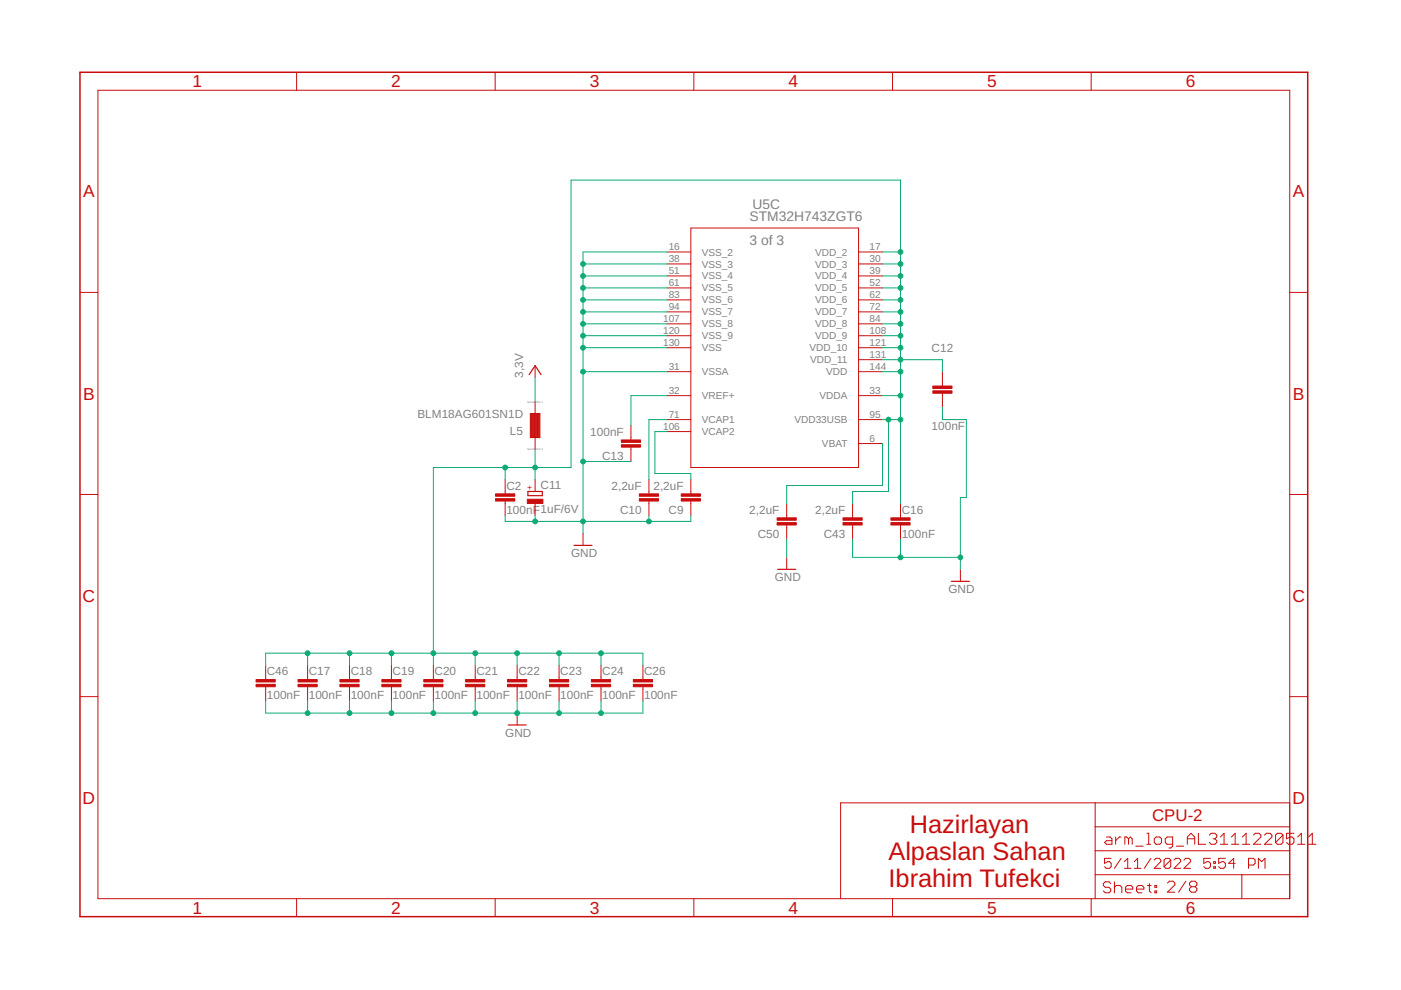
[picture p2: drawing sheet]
<svg xmlns="http://www.w3.org/2000/svg" width="297mm" height="210mm" viewBox="0 0 297 210" stroke-linecap="round" stroke-linejoin="round" font-family="sans-serif">
<g fill="none" stroke="#c90d0c" stroke-width=".21">
<path d="M20.8 19.1h252.7v171.4h-252.7zM62.9 15.3v3.8M105 15.3v3.8M147.1 15.3v3.8M189.2 15.3v3.8M231.4 15.3v3.8M141.4 53.4h5.1M141.4 56h5.1M141.4 58.5h5.1M146.5 48.3h35.5v50.8h-35.5zM182 53.4h5.1M182 56h5.1"/>
<path d="M182 58.5h5.1M17 62h3.8M113.5 77.5v2.6M141.4 61h5.1M141.4 63.6h5.1M141.4 66.1h5.1M141.4 68.7h5.1M141.4 71.2h5.1M141.4 73.7h5.1M141.4 78.8h5.1M182 61h5.1M182 63.6h5.1"/>
<path d="M182 66.1h5.1M182 68.7h5.1M182 71.2h5.1M182 73.7h5.1M182 78.8h5.1M182 76.3h5.1M199.8 78.8v3.1M273.5 62h3.8M112.4 87.7h2.1v5.1h-2.1zM112.6 87.7v5.1M112.7 87.7v5.1M112.8 87.7v5.1"/>
<path d="M112.9 87.7v5.1M113.1 87.7v5.1M113.2 87.7v5.1M113.3 87.7v5.1M113.5 85.2v10.1M113.6 87.7v5.1M113.7 87.7v5.1M113.8 87.7v5.1M114 87.7v5.1M114.1 87.7v5.1M114.2 87.7v5.1M114.3 87.7v5.1"/>
<path d="M133.8 90.2v3.1M133.8 94.8v3.1M141.4 83.9h5.1M141.4 89h5.1M141.4 91.5h5.1M182 83.9h5.1M182 89h5.1M182 94h5.1M199.8 83.4v3M17 104.8h3.8M107.1 101.7v3M107.1 106.2v3.1"/>
<path d="M113.5 101.7v2.5M113.5 106.7v2.6M123.6 113.1v2.5M137.6 101.7v3M137.6 106.2v3.1M146.5 101.7v3M146.5 106.2v3.1M166.8 106.7v3.1M166.8 111.3v3.1M166.8 118.2v2.5M180.8 106.7v3.1M180.8 111.3v3.1"/>
<path d="M190.9 106.7v3.1M190.9 111.3v3.1M273.5 104.8h3.8M203.6 120.7v2.6M17 147.7h3.8M56.3 141v3.1M56.3 145.6v3.1M65.2 141v3.1M65.2 145.6v3.1M74.1 141v3.1M74.1 145.6v3.1M83 141v3.1"/>
<path d="M83 145.6v3.1M91.9 141v3.1M91.9 145.6v3.1M100.8 141v3.1M100.8 145.6v3.1M109.6 141v3.1M109.6 145.6v3.1M109.6 151.2v2.5M118.5 141v3.1M118.5 145.6v3.1M127.4 141v3.1M127.4 145.6v3.1"/>
<path d="M136.3 141v3.1M136.3 145.6v3.1M273.5 147.7h3.8M232.2 170.2v20.3M232.2 175.3h41.3M234.6 177.5h.8l.4 .3v1.2h-1.2l-.4-.4 .4-.4h1.2M236.5 177.5v1.5M237.7 177.5h-.4l-.8 .7M239.3 177.8l-.4-.3h-.4v1.5M239.3 177.8v1.2M239.3 177.8l.3-.3 .5 .3v1.2M240.8 179.4h1.6"/>
<path d="M243.2 179h.7M243.2 176.7h.3v2.3M244.7 177.8l.4-.3h.8l.4 .3v.8l-.4 .4h-.8l-.4-.4zM248.6 179h-1.1l-.4-.4v-.8l.4-.3h1.1v1.9l-.4 .4h-.4M249.4 179.4h1.6M251.7 179v-1.5l.8-.8 .8 .8v1.5M251.7 177.8h1.6M254.1 176.7v2.3h1.5M256.4 177.1l.4-.4h.8l.4 .4v.4l-.4 .3M257.2 177.8h.4M257.6 177.8l.4 .4v.4l-.4 .4h-.8l-.4-.4M258.7 179h1.6"/>
<path d="M258.7 177.5l.8-.8v2.3M261.1 179h1.6M261.1 177.5l.8-.8v2.3M263.4 179h1.6M263.4 177.5l.8-.8v2.3M265.8 177.1l.3-.4h.8l.4 .4v.4l-1.5 1.5h1.5M268.1 177.1l.4-.4h.8l.4 .4v.4l-1.6 1.5h1.6M272 177.1v1.5l-.4 .4h-.8l-.4-.4M272 177.1l-.4-.4h-.8l-.4 .4v1.5M272 177.1l-1.6 1.5M273.5 170.2h-95.3v20.3M274.3 176.7h-1.5v1.1l.8-.3h.4l.3 .3v.8l-.3 .4h-.8l-.4-.4"/>
<path d="M275.1 179h1.6M275.1 177.5l.8-.8v2.3M277.5 179h1.5M277.5 177.5l.7-.8v2.3M62.9 190.5v3.9M105 190.5v3.9M147.1 190.5v3.9M189.2 190.5v3.9M231.4 190.5v3.9M232.2 185.5h41.3M232.2 180.4h41.3M235.5 187.3l-.4-.3h-.8l-.4 .3v.4l.4 .4h.8l.4 .4v.4l-.4 .4h-.8l-.4-.4"/>
<path d="M235.6 182h-1.4v1l.7-.3h.3l.4 .3v.7l-.4 .4h-.7l-.3-.4M236.3 188.1l.4-.4h.7l.4 .4v1.2M236.3 187v2.3M237.7 182l-1.4 2.1M238.4 184.1h1.4M238.4 182.7l.7-.7v2.1M238.6 188.5h1.6v-.4l-.4-.4h-.8l-.4 .4v.8l.4 .4h.8M240.5 184.1h1.4M240.5 182.7l.7-.7v2.1M241 188.5h1.5v-.4l-.4-.4h-.8l-.3 .4v.8l.3 .4h.8M243.3 187.7h.8M243.7 187.3v1.6l.4 .4"/>
<path d="M244 182l-1.4 2.1M244.7 182.4l.4-.4h.7l.3 .4v.3l-1.4 1.4h1.4M244.9 187.7h.3v.4h-.3zM244.9 188.9h.3v.4h-.3zM247.5 187.2l.4-.4h.8l.4 .4v.4l-1.6 1.6h1.6M248.2 182.4l-.3-.4h-.7l-.4 .4v1.3M248.2 182.4v1.3l-.3 .4h-.7l-.4-.4M248.2 182.4l-1.4 1.3M248.9 182.4l.4-.4h.7l.3 .4v.3l-1.4 1.4h1.4M251 182.4l.4-.4h.7l.3 .4v.3l-1.4 1.4h1.4M251.4 186.8l-1.5 2.4M252.6 188l-.4 .4v.4l.4 .4h.8l.4-.4v-.4l-.4-.4"/>
<path d="M252.6 188l-.4-.4v-.4l.4-.4h.8l.4 .4v.4l-.4 .4M252.6 188h.8M256.6 182h-1.4v1l.7-.3h.4l.3 .3v.7l-.3 .4h-.7l-.4-.4M257.3 182.7h.4v.3h-.4zM257.3 183.7h.4v.4h-.4zM259.8 182h-1.4v1l.7-.3h.3l.4 .3v.7l-.4 .4h-.7l-.3-.4M261.9 183h-1.4l1.1-1v2.1M263.3 185.5v5M264.7 183.4h1l.4-.4v-.6l-.4-.4h-1v2.1M266.8 184.1v-2.1l.7 .7 .7-.7v2.1"/>
</g>
<path d="M17 15.3h260.3v179.1h-260.3z" fill="none" stroke="#c90d0c" stroke-width=".32"/>
<path d="M112.2 79.4l1.3-1.9 1.2 1.9M111.9 104.2h3.1v.9h-3.1zM121.7 115.6h3.8M164.9 120.7h3.8M201.7 123.3h3.8M107.7 153.7h3.8" fill="none" stroke="#c90d0c" stroke-width=".25"/>
<g fill="#c90d0c" stroke="#c90d0c" stroke-width=".21">
<path d="M144.4 104.7h4.1v.5h-4.1z"/>
<path d="M144.4 105.7h4.1v.5h-4.1z"/>
<path d="M135.6 104.7h4v.5h-4z"/>
<path d="M135.6 105.7h4v.5h-4z"/>
<path d="M111.8 105.9h3.3v.8h-3.3z"/>
<path d="M178.7 109.8h4.1v.5h-4.1z"/>
<path d="M178.7 110.8h4.1v.5h-4.1z"/>
<path d="M131.7 93.3h4.1v.5h-4.1z"/>
<path d="M131.7 94.3h4.1v.5h-4.1z"/>
<path d="M54.3 144.1h4.1v.5h-4.1z"/>
<path d="M54.3 145.1h4.1v.5h-4.1z"/>
<path d="M63.2 144.1h4v.5h-4z"/>
<path d="M63.2 145.1h4v.5h-4z"/>
<path d="M72.1 144.1h4v.5h-4z"/>
<path d="M72.1 145.1h4v.5h-4z"/>
<path d="M81 144.1h4v.5h-4z"/>
<path d="M81 145.1h4v.5h-4z"/>
<path d="M89.9 144.1h4v.5h-4z"/>
<path d="M89.9 145.1h4v.5h-4z"/>
<path d="M98.7 144.1h4.1v.5h-4.1z"/>
<path d="M98.7 145.1h4.1v.5h-4.1z"/>
<path d="M107.6 144.1h4.1v.5h-4.1z"/>
<path d="M107.6 145.1h4.1v.5h-4.1z"/>
<path d="M116.5 144.1h4.1v.5h-4.1z"/>
<path d="M116.5 145.1h4.1v.5h-4.1z"/>
<path d="M125.4 144.1h4.1v.5h-4.1z"/>
<path d="M125.4 145.1h4.1v.5h-4.1z"/>
<path d="M134.3 144.1h4v.5h-4z"/>
<path d="M134.3 145.1h4v.5h-4z"/>
<path d="M105.1 104.7h4v.5h-4z"/>
<path d="M105.1 105.7h4v.5h-4z"/>
<path d="M197.8 81.9h4v.5h-4z"/>
<path d="M197.8 82.9h4v.5h-4z"/>
<path d="M188.9 109.8h4.1v.5h-4.1z"/>
<path d="M188.9 110.8h4.1v.5h-4.1z"/>
<path d="M164.8 109.8h4v.5h-4z"/>
<path d="M164.8 110.8h4v.5h-4z"/>
</g>
<g fill="none" stroke="#0dab76" stroke-width=".21">
<path d="M123.6 58.5h17.8M123.6 56h17.8M141.4 53.4h-17.8v59.7M187.1 53.4h3.8M187.1 58.5h3.8M187.1 56h3.8M123.6 71.2h17.8M123.6 68.7h17.8M123.6 66.1h17.8M123.6 63.6h17.8M123.6 61h17.8M123.6 73.7h17.8"/>
<path d="M123.6 78.8h17.8M187.1 76.3h12.7v2.5M187.1 71.2h3.8M187.1 68.7h3.8M187.1 66.1h3.8M187.1 63.6h3.8M187.1 61h3.8M187.1 73.7h3.8M187.1 78.8h3.8M107.1 99.1v2.6M113.5 80.1v5.1M113.5 95.3v6.4"/>
<path d="M123.6 97.9h10.2M141.4 89h-3.8v12.7M141.4 91.5h-2.5v8.9h7.6v1.3M141.4 83.9h-7.6v6.3M187.1 89h3.8M187.1 94v8.9h-20.3v3.8M187.1 83.9h3.8M188.4 89v15.2h-7.6v2.5M199.8 86.4v2.6h5.1v16.5h-1.3v15.2M107.1 109.3v1.3h39.4v-1.3M113.5 109.3v1.3M137.6 109.3v1.3"/>
<path d="M166.8 114.4v3.8M180.8 114.4v3.8h22.8M190.9 106.7v-68.5h-69.8v60.9h-29.2v41.9M190.9 114.4v3.8M65.2 138.5v2.5M74.1 138.5v2.5M83 138.5v2.5M100.8 138.5v2.5M109.6 138.5v2.5M118.5 138.5v2.5M127.4 138.5v2.5M56.3 148.7v2.5h80v-2.5"/>
<path d="M56.3 141v-2.5h80v2.5M65.2 148.7v2.5M74.1 148.7v2.5M83 148.7v2.5M91.9 148.7v2.5M100.8 148.7v2.5M109.6 148.7v2.5M118.5 148.7v2.5M127.4 148.7v2.5"/>
</g>
<g fill="#0dab76" stroke="#0dab76" stroke-width=".21">
<circle cx="203.6" cy="118.2" r=".51"/>
<circle cx="190.9" cy="118.2" r=".51"/>
<circle cx="123.6" cy="71.2" r=".51"/>
<circle cx="123.6" cy="68.7" r=".51"/>
<circle cx="123.6" cy="66.1" r=".51"/>
<circle cx="123.6" cy="63.6" r=".51"/>
<circle cx="123.6" cy="61" r=".51"/>
<circle cx="123.6" cy="58.5" r=".51"/>
<circle cx="123.6" cy="56" r=".51"/>
<circle cx="123.6" cy="110.6" r=".51"/>
<circle cx="113.5" cy="110.6" r=".51"/>
<circle cx="137.6" cy="110.6" r=".51"/>
<circle cx="123.6" cy="73.7" r=".51"/>
<circle cx="123.6" cy="78.8" r=".51"/>
<circle cx="123.6" cy="97.9" r=".51"/>
<circle cx="65.2" cy="151.2" r=".51"/>
<circle cx="74.1" cy="151.2" r=".51"/>
<circle cx="83" cy="151.2" r=".51"/>
<circle cx="91.9" cy="151.2" r=".51"/>
<circle cx="100.8" cy="151.2" r=".51"/>
<circle cx="109.6" cy="151.2" r=".51"/>
<circle cx="118.5" cy="151.2" r=".51"/>
<circle cx="127.4" cy="151.2" r=".51"/>
<circle cx="113.5" cy="99.1" r=".51"/>
<circle cx="190.9" cy="83.9" r=".51"/>
<circle cx="190.9" cy="78.8" r=".51"/>
<circle cx="190.9" cy="76.3" r=".51"/>
<circle cx="190.9" cy="73.7" r=".51"/>
<circle cx="190.9" cy="71.2" r=".51"/>
<circle cx="190.9" cy="68.7" r=".51"/>
<circle cx="190.9" cy="66.1" r=".51"/>
<circle cx="190.9" cy="63.6" r=".51"/>
<circle cx="190.9" cy="61" r=".51"/>
<circle cx="190.9" cy="58.5" r=".51"/>
<circle cx="190.9" cy="56" r=".51"/>
<circle cx="190.9" cy="89" r=".51"/>
<circle cx="188.4" cy="89" r=".51"/>
<circle cx="190.9" cy="53.4" r=".51"/>
<circle cx="65.2" cy="138.5" r=".51"/>
<circle cx="74.1" cy="138.5" r=".51"/>
<circle cx="83" cy="138.5" r=".51"/>
<circle cx="91.9" cy="138.5" r=".51"/>
<circle cx="100.8" cy="138.5" r=".51"/>
<circle cx="109.6" cy="138.5" r=".51"/>
<circle cx="118.5" cy="138.5" r=".51"/>
<circle cx="127.4" cy="138.5" r=".51"/>
<circle cx="107.1" cy="99.1" r=".51"/>
</g>
<g font-size="5.4" fill="#c90d0c">
<text x="192.9" y="176.6">Hazirlayan</text>
<text x="188.4" y="182.3">Alpaslan Sahan</text>
<text x="188.4" y="188">Ibrahim Tufekci</text>
</g>
<g font-size="3.7" fill="#c90d0c">
<text x="40.8" y="18.5">1</text>
<text x="82.9" y="18.5">2</text>
<text x="125" y="18.5">3</text>
<text x="167.2" y="18.5">4</text>
<text x="209.3" y="18.5">5</text>
<text x="251.4" y="18.5">6</text>
<text x="17.6" y="41.9">A</text>
<text x="274.1" y="41.9">A</text>
<text x="17.6" y="84.7">B</text>
<text x="274.1" y="84.7">B</text>
<text x="17.5" y="127.6">C</text>
<text x="274" y="127.6">C</text>
<text x="17.5" y="170.4">D</text>
<text x="274" y="170.4">D</text>
<text x="40.8" y="193.7">1</text>
<text x="82.9" y="193.7">2</text>
<text x="125" y="193.7">3</text>
<text x="167.2" y="193.7">4</text>
<text x="209.3" y="193.7">5</text>
<text x="251.4" y="193.7">6</text>
</g>
<text font-size="3.6" fill="#c90d0c" x="244.3" y="174">CPU-2</text>
<g font-size="2.9" fill="#808080">
<text x="158.9" y="46.8">STM32H743ZGT6</text>
<text x="159.5" y="44.3">U5C</text>
<text x="158.9" y="51.9">3 of 3</text>
</g>
<g font-size="2.5" fill="#808080">
<text x="197.5" y="74.6">C12</text>
<text x="110.9" y="80.1" transform="rotate(-90 110.9 80.1)">3,3V</text>
<text x="88.5" y="88.7">BLM18AG601SN1D</text>
<text x="108.1" y="92.2">L5</text>
<text x="125.1" y="92.4">100nF</text>
<text x="197.5" y="91.1">100nF</text>
<text x="127.7" y="97.5">C13</text>
<text x="107.4" y="103.8">C2</text>
<text x="114.6" y="103.7">C11</text>
<text x="129.7" y="103.8">2,2uF</text>
<text x="138.5" y="103.8">2,2uF</text>
<text x="107.4" y="108.9">100nF1uF/6V</text>
<text x="131.5" y="108.9">C10</text>
<text x="141.8" y="108.9">C9</text>
<text x="158.9" y="108.9">2,2uF</text>
<text x="160.7" y="114">C50</text>
<text x="172.8" y="108.9">2,2uF</text>
<text x="174.6" y="114">C43</text>
<text x="191.2" y="114">100nF</text>
<text x="191.2" y="108.9">C16</text>
<text x="121.1" y="118.2">GND</text>
<text x="164.3" y="123.3">GND</text>
<text x="201.1" y="125.8">GND</text>
<text x="56.6" y="143.2">C46</text>
<text x="65.5" y="143.2">C17</text>
<text x="74.4" y="143.2">C18</text>
<text x="83.2" y="143.2">C19</text>
<text x="92.1" y="143.2">C20</text>
<text x="101" y="143.2">C21</text>
<text x="109.9" y="143.2">C22</text>
<text x="118.8" y="143.2">C23</text>
<text x="127.7" y="143.2">C24</text>
<text x="136.6" y="143.2">C26</text>
<text x="56.6" y="148.3">100nF</text>
<text x="65.5" y="148.3">100nF</text>
<text x="74.4" y="148.3">100nF</text>
<text x="83.2" y="148.3">100nF</text>
<text x="92.1" y="148.3">100nF</text>
<text x="101" y="148.3">100nF</text>
<text x="109.9" y="148.3">100nF</text>
<text x="118.8" y="148.3">100nF</text>
<text x="127.7" y="148.3">100nF</text>
<text x="136.6" y="148.3">100nF</text>
<text x="107.1" y="156.3">GND</text>
</g>
<g font-size="2.1" fill="#808080">
<text x="141.8" y="53.1">16</text>
<text x="184.4" y="53.1">17</text>
<text x="141.8" y="55.6">38</text>
<text x="141.8" y="58.1">51</text>
<text x="148.8" y="54.2">VSS_2</text>
<text x="148.8" y="56.7">VSS_3</text>
<text x="148.8" y="59.3">VSS_4</text>
<text x="172.8" y="54.2">VDD_2</text>
<text x="172.8" y="56.7">VDD_3</text>
<text x="172.8" y="59.3">VDD_4</text>
<text x="184.4" y="55.6">30</text>
<text x="184.4" y="58.1">39</text>
<text x="141.8" y="60.7">61</text>
<text x="141.8" y="63.2">83</text>
<text x="141.8" y="65.8">94</text>
<text x="148.8" y="61.8">VSS_5</text>
<text x="148.8" y="64.3">VSS_6</text>
<text x="172.8" y="61.8">VDD_5</text>
<text x="172.8" y="64.3">VDD_6</text>
<text x="184.4" y="60.7">52</text>
<text x="184.4" y="63.2">62</text>
<text x="184.4" y="65.8">72</text>
<text x="140.6" y="68.3">107</text>
<text x="140.6" y="70.8">120</text>
<text x="148.8" y="66.9">VSS_7</text>
<text x="148.8" y="69.4">VSS_8</text>
<text x="148.8" y="72">VSS_9</text>
<text x="172.8" y="66.9">VDD_7</text>
<text x="172.8" y="69.4">VDD_8</text>
<text x="172.8" y="72">VDD_9</text>
<text x="184.4" y="68.3">84</text>
<text x="184.4" y="70.8">108</text>
<text x="140.6" y="73.4">130</text>
<text x="148.8" y="74.5">VSS</text>
<text x="171.6" y="74.5">VDD_10</text>
<text x="171.8" y="77">VDD_11</text>
<text x="184.4" y="73.4">121</text>
<text x="184.4" y="75.9">131</text>
<text x="141.8" y="78.5">31</text>
<text x="141.8" y="83.5">32</text>
<text x="148.8" y="79.6">VSSA</text>
<text x="175.2" y="79.6">VDD</text>
<text x="184.4" y="78.5">144</text>
<text x="184.4" y="83.5">33</text>
<text x="141.8" y="88.6">71</text>
<text x="148.8" y="84.7">VREF+</text>
<text x="148.8" y="89.7">VCAP1</text>
<text x="168.4" y="89.7">VDD33USB</text>
<text x="173.8" y="84.7">VDDA</text>
<text x="184.4" y="88.6">95</text>
<text x="140.6" y="91.2">106</text>
<text x="148.8" y="92.3">VCAP2</text>
<text x="174.3" y="94.8">VBAT</text>
<text x="184.4" y="93.7">6</text>
</g>
<text font-size="1.8" fill="#c90d0c" x="112.9" y="103.8" transform="rotate(-90 112.9 103.8)">+</text>
<g font-size=".6" fill="#808080">
<text x="111.8" y="85.4">SpiceOrder 1</text>
<text x="111.8" y="95.5">SpiceOrder 2</text>
</g>
</svg>
